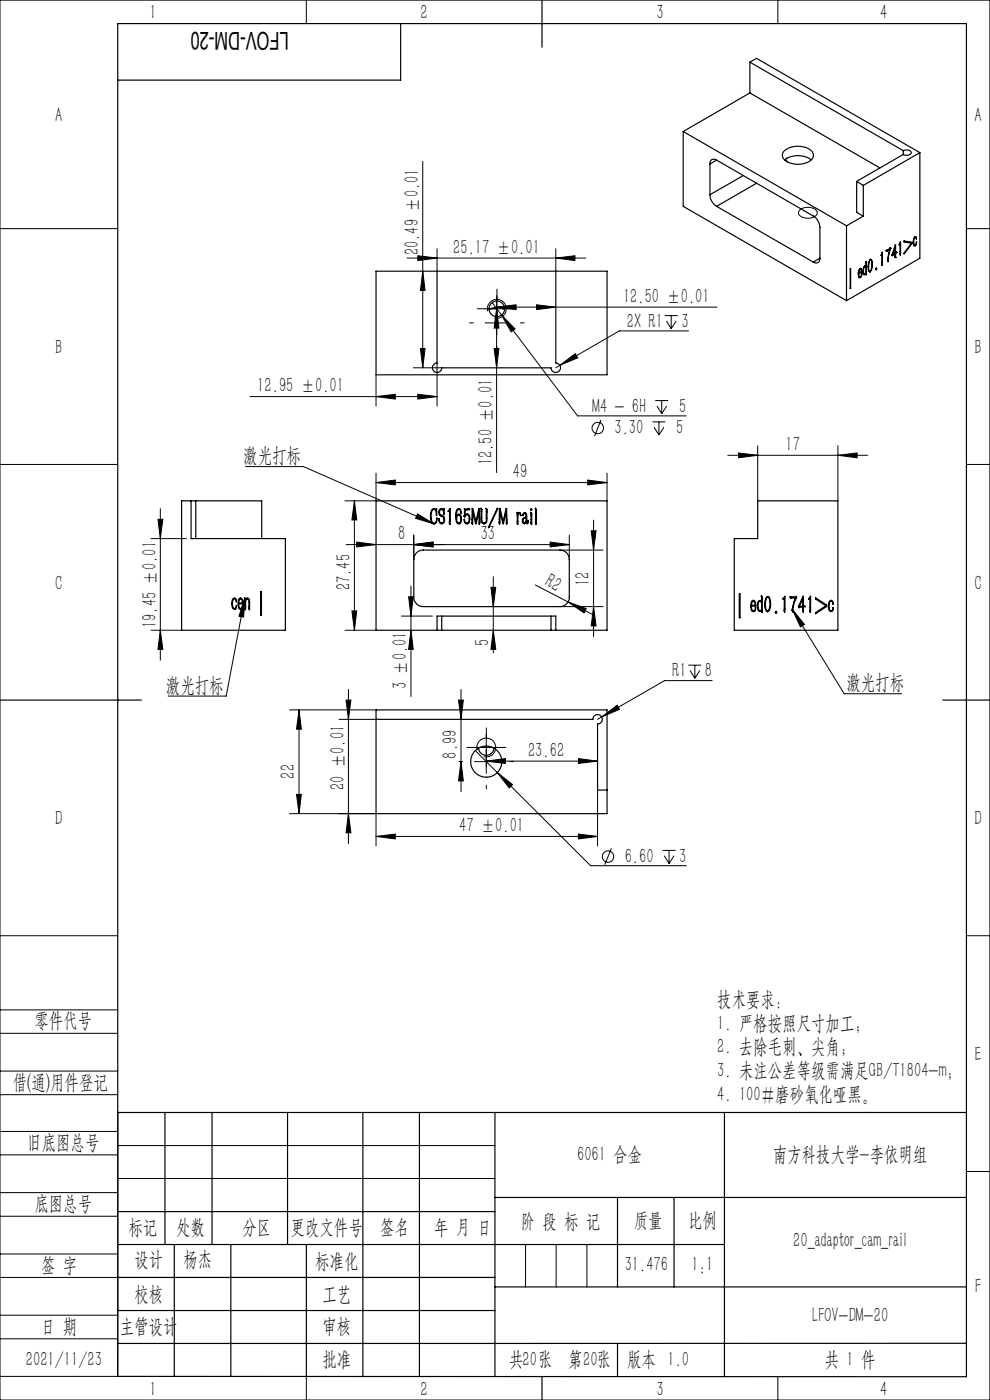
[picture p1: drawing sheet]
<svg xmlns="http://www.w3.org/2000/svg" width="210mm" height="297mm" viewBox="0 0 210 297" stroke-linecap="round" stroke-linejoin="round" font-family="sans-serif">
<g fill="none" stroke="#000" stroke-width=".21">
<path d="M0 0h210v297h-210zM65 0v5M165 0v5M89.7 34.2v43.8M0 48.5h25M86.4 54.7h37.8M88.6 54.3l4.1 .4-4.1 .6zM89.7 57.5l.5 4.1h-1zM92.7 52.8v4.7M117.9 54.7l4.1-.4v1zM117.9 52.8v4.7M169.8 44.4a2.64 2.64 0 0 1 3.6 .5 1.49 1.49 0 0 1-1.8 1.4 1.9 1.9 0 0 1-2.2-1.2z"/>
<path d="M205 48.5h5M79.8 79.5v6.6M87.7 78h6M89.2 73.9h1l-.5 4.1zM92.7 77v9.1M102.9 65.5h5M102.9 68.5h5M103.5 66a2 2 0 0 1 1.7-2.5 2 2 0 0 1 2.2 2.2 2 2 0 0 1-2.5 1.7M104.4 64.2l2 2.6M104.8 73.9h1l-.5 4.1zM105.3 65.5l.5 4.1h-1zM105.3 65.5v34.8"/>
<path d="M105.4 65.2l4.1-.5v1zM105.4 65.2h46.7M105.4 63v8M106.4 66.8l2.9 3-.9 .6zM106.4 66.8l16.1 21.4h23.1M113.8 64.7l4.1 .5-4.1 .5zM118.7 77.5l3.3-2.5 .6 .9zM118.7 77.5l-.8 .5M141 67h2.8M141.4 68.1l1 1.6M142.4 67v2.7M143.4 68.1l-1 1.6"/>
<path d="M146 70.2h-14.6l-12.7 7.3M0 98.5h25M52.1 99h12.3l27.7 12.2M53 84.1h39.7M79.8 84.1l4.1-.5v1.1zM88.6 83.6l4.1 .5-4.1 .6zM127.5 89.1l-1.4 3.4M138.4 89.5h2.7M138.7 90.6l1.1 1.7M139 85h2.7M139.3 86.1l1.1 1.7M139.8 89.5v2.8"/>
<path d="M140.4 85v2.8M140.8 90.6l-1 1.7M141.4 86.1l-1 1.7M154.4 96.6h29.7M156.7 96.1l4 .5-4 .5zM160.7 94.6v11.7M177.7 96.6l4.1-.5v1zM177.7 94.6v11.7M205 98.5h5M32 114.3h7.5M33.5 110.2h1l-.5 4.1zM34 107.9v32.1"/>
<path d="M73.4 115.5h47.4M75.2 106.3l.5 4h-1.1zM75.2 106.3v27.4M75.7 115l4.1 .5-4.1 .5zM79.8 102.4l4.1-.6v1.1zM79.8 100.4v5.9h-6.6M79.8 102.4h49M87.8 115.5l4.1-.5v1zM87.8 113.5v5.2M88.6 109l3.5 2.2-3.9-1.2zM116.7 115l4.1 .5-4.1 .5zM118.8 116.7h9.1"/>
<path d="M120.8 113.5v5.2M124.7 101.8l4.1 .6-4.1 .5zM125.4 112.6h1l-.5 4.1zM125.9 110.3v24.7M128.8 100.4v5.9M32 133.7h6.5M34 133.7l.5 4.1h-1zM51.9 126.8l-.2 4.1-1-.2zM51.9 126.8l-3.9 20.9h-12.3M73.2 133.7h6.6M74.6 129.6h1.1l-.5 4.1zM85.2 130.7h6.5"/>
<path d="M86.7 126.6h1l-.5 4.1zM87.2 133.7l.5 4.1h-1zM87.2 124.4v23.4M104.1 124.6h1.1l-.6 4.1zM104.6 122.3v16.2M104.6 133.7l.6 4.1h-1.1zM113.6 124.1l6.9 3.6M118.8 128.7h9.1M120.5 127.7l3.9 1.4-.5 .9zM120.5 127.7l5.7 2.9M125.9 128.7l.5 4.1h-1zM168.1 129.3l11 17.9h12.2"/>
<path d="M168.1 129.3l2.5 3.2-.8 .5zM61.4 150.6h18.4M63.4 150.6l.5 4.1h-1zM63.4 150.6v22M71.9 152.6h7.9M73.4 148.5h1l-.5 4.1zM73.9 146.3v32.7M97.3 148.5h1l-.5 4.1zM97.8 146.3v21.6M100.6 158.6h5.1M100.8 159.2l24.5 24.5h20.3M101.2 159.1a2 2 0 0 1 1.8-2.5 2 2 0 0 1 2.1 2.2 2 2 0 0 1-2.5 1.7"/>
<path d="M103.2 156.1v8M127.6 152.1l3.3-2.5 .5 .9zM127.6 152.1l-.8 .5M146 141.1h2.8M146.4 142.2l1 1.7M147.4 141.1v2.8M148.4 142.2l-1 1.7M151.1 144.4h-10.1l-13.4 7.7M61.4 172.6h18.4v6.9M62.9 168.5h1l-.5 4.1zM73.9 172.6l.5 4.1h-1zM79.8 177.4l4.1-.5v1.1z"/>
<path d="M79.8 177.4h47M97.8 161.6l.5 4.1h-1zM100.6 161.6h5.1M103.2 161.5l4-.6v1.1zM103.2 161.5h23.6M105.5 163.9l3.2 2.5-.7 .7zM122.7 176.9l4.1 .5-4.1 .6zM122.7 160.9l4.1 .6-4.1 .5zM126.8 167.6v11.9M129.7 180l-1.4 3.4M0 198.5h25M140.5 180.4h2.8"/>
<path d="M140.9 181.5l1 1.7M141.9 180.4v2.8M143 181.5l-1.1 1.7M205 198.5h5M0 214.2h25M0 219.2h25M0 232.2h25M0 227.2h25M25 236v56h-25M0 245h25M0 240h25M0 258h25"/>
<path d="M0 253h25M25 243h80M25 250h80M205 248.5h5M0 271h25M0 266h25M0 279h25M111.5 264v9M118 264v9M124.5 264v9M0 284h25M65 292.1v4.9"/>
<path d="M153.7 292h.1M165 292v5"/>
<circle cx="126.8" cy="90.8" r="1.22"/>
<circle cx="129" cy="181.7" r="1.21"/>
</g>
<g fill="none" stroke="#000" stroke-width=".25">
<path d="M85 5v12h-60M115 0v10M159.1 13.2l32.5 18.8M159.1 13.2l1.4-.8 34.6 20M159.1 19.7l-14.2 8.2M159.1 19.7l27.6 15.9M159.1 13.2v6.5M144.9 27.9v15.9l34.7 20M144.9 27.9l34.7 20M150.6 34.8v6.5M152 34a.85 .85 0 0 0-1-.1 .85 .85 0 0 0-.4 .9M152 34l20.5 11.8a3.1 3.1 0 0 1 1.4 2.5v6.5"/>
<path d="M152 34l-1.4 .8M157.7 37.2l-7.1 4.1M160.5 38.9l-8.5 4.9M166.4 33.9a4.7 4.7 0 0 1 5.6 0M166.5 31.9a4.7 4.7 0 0 1 5.8 .3 1.5 1.5 0 0 1-1 2.2 4.6 4.6 0 0 1-5.1-.8 1.26 1.26 0 0 1 .3-1.7zM166.6 33.8l.4 .5M181.7 38.5l1.4 .8M181.7 38.5v6.5l1.4 .9M183.1 39.3v6.6M191.6 32l.2-.1a1 1 0 0 1 1.5 .6 1.27 1.27 0 0 1-1.7 .3M191.6 32.8l-9.9 5.7M191.6 32v.8"/>
<path d="M195.1 32.4l-12 6.9M195.1 32.4v22.4l-15.5 9M79.8 57.5h49v22h-49zM92.7 57.5v19.5a1 1 0 0 0-1 1 1 1 0 0 0 1 1 1 1 0 0 0 1-1h23.2a1.01 1.01 0 0 0 1 1 1.01 1.01 0 0 0 1-1 1.01 1.01 0 0 0-1-1v-19.5M150.6 41.3a3 3 0 0 0 1.4 2.5M152 43.8l20.5 11.8M173.9 54.8a.86 .86 0 0 1-.4 .9 .86 .86 0 0 1-1-.1M173.9 54.8l-1.4 .8M179.6 47.9v15.9M180.3 57l.1-.1-.1 4.3zM182.1 57.9h.1M182.1 57.9l.1 .1"/>
<path d="M182.1 58l.1 .1M182.1 58.6l.2 .2M182.1 58.7h.1M182.1 58.7l.4 .2M182.2 58.1v.6a.42 .42 0 0 0 .5-.1 .42 .42 0 0 0 .1-.5v-.2l-.1 .7-.2 .3M182.2 57.9v.1M182.4 57l.1 .1M182.4 57l.2 .1M182.4 57a1.66 1.66 0 0 0 0 1.9h.1M182.4 57h.3v.7M182.4 57h.1M182.5 57.1l-.3 .8"/>
<path d="M182.5 57.1l.2 .2v.3l-.5 .4M182.6 57.7h.1M182.7 57.7l-.5 .4M183.1 57.6l.1 .1M183.1 58l.2 .1M183.1 45.9l-3.5 2M183.1 58.1l.4 .2M183.3 56.5h.1M183.4 56.4l.2 .1M183.4 56.5l-.2 .4v.8M183.4 56.5l.3 .2v.9a.3 .3 0 0 1-.1 .4 .3 .3 0 0 1-.4 0v-.3M183.4 56.4h.1"/>
<path d="M183.6 56.4h.1M183.6 58h.1M183.7 55.5l.1 .1M183.7 58.1l.1 .2M183.7 56.4a.54 .54 0 0 0-.6 .7v1l.2 .2h.2M183.7 58l-.2 .3M183.7 58.1h.1M183.7 58v.1M183.7 55.9h.1M183.7 57.8l.1 .1M183.8 58.2v.1M183.8 58.1v.2"/>
<path d="M183.8 55.9v2.2M183.8 55.6v.3M183.8 55.6l-.1-.1v.9M184.1 56.5h.2M184.3 57.4l.2 .1M184.3 57.4h.1M184.3 57.5l.3 .2M184.5 55.1h.1M184.6 55.1l.1 .1M184.6 55v.1M184.6 55.1a2.07 2.07 0 0 1-.1 2.4l-.2-.4v-.6M184.6 55.1l-.3 .7v.7"/>
<path d="M185 56.1h.1M185 56.1l-.1-1-.3-.1a2.58 2.58 0 0 0-.1 2.7h.1M185 56.1v.8l-.4 .8M185.8 57l.1 .1M185.8 57.2h.1M185.9 57.1v.1M185.9 57.1v-.2h-.1l.1 .3M187 53.8l.1 .1M187.1 53.9v2.4M187.1 53.9l-.2 .3 .3-.7v2.2M187.1 55.6l.1 .1M187.1 56.3h.1"/>
<path d="M187.2 55.7l-.1 .6M188 53.2h.1M188.1 53.3h.1M188.1 53.1l.1 .1M188.1 53.2v.1M188.2 53.2h-.1M188.2 53l.2 .1M188.3 55.2l.1 .3v-.2M188.3 55.2l.1 .1M188.3 55.5h.1M188.4 53.1l-.2 .1M188.7 52.8h.1"/>
<path d="M188.7 52.7l.2 .1M188.8 52.8l-.5 2.4M188.8 52.8l-.4 .3M188.8 52.6l.2 .1M188.9 52.8l-.5 2.5M189 52.7l-.2-.2-.8 .7 .1 .1M189 52.7l-.1 .1M189.2 54.1h.1M189.2 54.1l.1 .1M189.2 54.1h.2M189.3 54.2h.1M189.3 54h.1"/>
<path d="M189.4 54.1l-.1 .1M189.8 53.8h.1M189.8 52.3h.1M189.8 54.4l.2 .1M189.9 54.5v.1M189.9 53.8v.7M189.9 52.3v1.4M189.9 54.5h.1M189.9 53.8l-.5 .3M189.9 52.3l-.5 1.7M189.9 53.7l-.5 .3M189.9 53.5l.1 .1"/>
<path d="M189.9 53.7l.1 .1M189.9 54.6h.1M190 54.5l-.1 .1M190 53.6v-1.7l-.8 2.2M190 53.8v.7M190 53.5v.1M190.1 53.5l.1 .1M190.1 53.4l.1 .2M190.1 53.5h-.1M190.1 53.4v.1M190.2 53.6l-.2 .2M190.9 51.6h.1"/>
<path d="M190.9 51.6l.1 2.5M190.9 51.6l-.2 .4 .3-.7v2.2M190.9 53.4l.1 .1M191 54v.1M191 53.5v.6M191.8 51.1l1.7 .3v.2l-1.7 2.3 1.5-2.3-1.5-.3zM191.8 51.2l1.2 .2 .5 .2M193.1 51.4v.1M193.7 51.5l.1 .1M193.8 51.6l.1 .4a.44 .44 0 0 0 .5-.2 .44 .44 0 0 0 0-.5v.6l-.3 .2M194 52l-.2-.1 .3 .2M194 50.3h.1"/>
<path d="M194.1 50.2l.1 .1M194.1 50.3a1.25 1.25 0 0 0-.3 1.3M194.1 50.3l.3 .4M194.3 50.5h.1M194.4 50.7h.1M194.4 50.5l-.1-.3a.77 .77 0 0 0-.6 1.1l.1 .8h.3M194.4 50.5v.2M103.8 65.6a3.4 3.4 0 0 1 3.2 0M180.3 61.1h.1M38.5 106.3h2v8h20v19.4h-22zM40.5 106.3h1M41.5 106.3h14v8"/>
<path d="M41.5 106.3v8M88.3 117.4l.6-.5 .6-.2h29.3a1.98 1.98 0 0 1 2 2v8a2.04 2.04 0 0 1-2 2h-29a1.98 1.98 0 0 1-2-2v-8.3zM91.7 108l.5-.1 .3 .3 .1-.3v1.4l-.1-.7a.46 .46 0 0 0-.4-.5 .46 .46 0 0 0-.5 .4 2.46 2.46 0 0 0 .3 2.4 .71 .71 0 0 0 .7-1 .71 .71 0 0 1 0 .9 .71 .71 0 0 1-.9 .2 2.9 2.9 0 0 1 0-3zM94.2 107.9l-.1 .3a.53 .53 0 0 0-.6-.3 .53 .53 0 0 0-.4 .5 .91 .91 0 0 0 .8 1.2 .76 .76 0 0 1-.2 1.3l-.5-.3-.1-.6a.67 .67 0 0 0 .1 .9 .67 .67 0 0 0 1 0 1.11 1.11 0 0 0-.9-1.8 .55 .55 0 0 1-.1-.7 .55 .55 0 0 1 .7-.2l.3 1M94.2 109.2h.1M94.2 107.9h.1M94.2 107.9v1.3M95.4 107.9v3.4l-.1-.5 .1-2.5-.3 .2zM97 108a.59 .59 0 0 1 .7 .2 .59 .59 0 0 1 .1 .7 .5 .5 0 0 0-.1-.7 .5 .5 0 0 0-.7 0l-.2 1.4a.55 .55 0 0 1 .7-.5 .55 .55 0 0 1 .4 .8 .87 .87 0 0 1-.6 1.2h-.2a2.89 2.89 0 0 1-.1-3.1zM97.1 109.4l.2-.1a1.03 1.03 0 0 1 0 1.6 1.04 1.04 0 0 1-.2-1.5zM98.5 107.9l.1 .2 .9-.2 .1 .2-1 .2v1l.2-.2a.7 .7 0 0 1 .8 .2 .7 .7 0 0 1 .1 .8 .72 .72 0 0 1-.2 .8 .72 .72 0 0 1-.7 .2l-.3-.4v-.5a.53 .53 0 0 0 .2 .6 .53 .53 0 0 0 .7-.1 1.13 1.13 0 0 0-.3-1.5l-.3 .1-.2 .4-.2-.2zM98.7 108.1h.1"/>
<path d="M100.2 107.9h.1l.7 2.8 .7-2.8 .1 2.8-.1 .5-.1-2.7-.6 2.6-.7-2.5-.1 2.6-.2-.3zM102 107.8l.3 .3-.1 2.5a.46 .46 0 0 0 .5 .3 .46 .46 0 0 0 .5-.4v-2.7l.2 .3-.1 1.8a.75 .75 0 0 1-.1 .9 .75 .75 0 0 1-.9 .2l-.2-.7zM105.5 107.8l.1 .2-2 4zM105.9 107.9h.2l.6 2.8 .8-2.8 .1 2.9-.1 .4-.1-2.7-.6 2.6-.7-2.5-.2 2.6zM109.7 108.7l.2 .2 .2-.2a.43 .43 0 0 1 .3 .7l-.1-.4h-.3l-.2 2.3zM111.1 108.9l.3-.1 .3 .3v1.7l.2 .1 .1-.5v.6l-.2 .1-.2-.2a.44 .44 0 0 1-.5 .2 .44 .44 0 0 1-.3-.5l.1-.6 .6-.3a.43 .43 0 0 0 .1-.5 .43 .43 0 0 0-.5-.2l-.2 .4zM111.1 110l.5-.1v.7a.33 .33 0 0 1-.2 .3 .33 .33 0 0 1-.4-.1l-.1-.5zM112.6 108.7l.2 .3-.1 2.3-.1-.4zM112.6 107.9h.2l-.1 .4-.1-.2zM113.6 107.8l.2 .3-.1 3.1-.1-.4zM160.7 106.3h17v27.4h-21.9v-19.4h4.9zM49.5 127a.51 .51 0 0 1 .6 .1 .51 .51 0 0 1 0 .6l-.1-.4-.3-.3a1.71 1.71 0 0 0-.1 2.1l.3-.1 .2-.6a.49 .49 0 0 1 0 .7 .49 .49 0 0 1-.7 0 2.28 2.28 0 0 1 .1-2.1z"/>
<path d="M50.7 127a.46 .46 0 0 1 .5-.1 .46 .46 0 0 1 .3 .5l.1 .7h-1l.1 .6a.42 .42 0 0 0 .5 .4 .42 .42 0 0 0 .3-.7v-.1a.58 .58 0 0 1-.1 .7 .58 .58 0 0 1-.7 .1 2.99 2.99 0 0 1 0-2.1zM50.8 127.2h.5l.1 .7h-.7zM51.9 126.8l.2 .3a.45 .45 0 0 1 .6-.2 .45 .45 0 0 1 .2 .5v2l-.2-.4 .1-1.7a.32 .32 0 0 0-.3-.2 .32 .32 0 0 0-.4 .2v2.1l-.2-.5zM52 129.3v.1M55.3 125.5h.2v5.1h-.2zM92.7 133.7h1M92.7 133.7h-12.9v-27.4h49v27.4h-10.9M92.7 133.7v-3h25.2v3M93.7 133.7h23.2M93.7 130.7v3M116.9 133.7h1M116.9 130.7v3"/>
<path d="M156.8 126h.2v5.1h-.2zM159.5 127.5a.46 .46 0 0 1 .5-.1 .46 .46 0 0 1 .3 .5v.6l-.9 .1 .1 .6a.42 .42 0 0 0 .5 .4 .42 .42 0 0 0 .2-.7v-.1a.56 .56 0 0 1 0 .7 .56 .56 0 0 1-.7 .1 2.56 2.56 0 0 1 0-2.1zM159.7 127.6l.3 .1 .2 .7h-.8zM161 127.6l.4 .1 .1 .2v1.4l-.2 .2a1.42 1.42 0 0 1-.3-1.9zM161.5 127.6l-.4-.2a1.75 1.75 0 0 0 0 2.3l.4-.1 .2 .3v-3.2l-.2-.3v1.2M162.6 126.7l.4-.1a2.72 2.72 0 0 1-.1 3.1l-.1 .1a2.41 2.41 0 0 1-.2-3.1zM162.7 126.8l.2-.1a2.32 2.32 0 0 1 0 2.8l-.1 .1a2.46 2.46 0 0 1-.1-2.8zM166.4 126.5v3.4l-.1-.5 .1-2.5-.3 .2zM167.6 126.6h1.1l.1-.1 .2 .2-.7 1.6-.1 1.5-.2-.3 .8-2.7-1.1 .1zM169.4 128.6l.1 .3M169.4 128.6h.1M169.5 128.9h.1"/>
<path d="M170.3 126.9v1.7l-.7 .1zM170.4 128.6h.1M170.4 128.6l-.1-2.1-.9 2.1M170.5 128.6l.1-.1 .2 .2-.4 .1v1.1l-.1-.4v-.7l-.8 .1M171.9 126.5h.1M171.9 126.5v3.4l-.2-.5 .1-2.5-.3 .1zM173 126.8l2.4 1.6v.3l-2.4 1.5v-.2l2.2-1.5-2.2-1.4zM176 127.5a.5 .5 0 0 1 .6 .1 .5 .5 0 0 1 .1 .6l-.2-.6a.4 .4 0 0 0-.5 0 .4 .4 0 0 0-.1 .5v.3a.77 .77 0 0 0 .5 1.2l.3-.7a.49 .49 0 0 1-.3 .8 .49 .49 0 0 1-.6-.5v-1.1zM0 148.5h30M79.8 152.6h46a.99 .99 0 0 1 1-1 .99 .99 0 0 1 .9 1 .99 .99 0 0 1-.9 1v14h2M79.8 150.6h49v22h-49zM101.5 158.7a1.65 1.65 0 0 0 1.6 1.5 1.65 1.65 0 0 0 1.7-1.5"/>
<path d="M200 148.5h10M25 236h180M35 236v28M45 236v28M61 236v28M77 236v56M89 236v56M105 236v56M153.7 236v56M25 257h80M105 254h100M131 254v19"/>
<path d="M143 254v19M25 264h128.7M25 271h80M25 278h80M37 264v28M49 264v28M65 264.1v28M105 273h100M25 292l180 .1v-287.1h-180v287M115 292v5M131 285v7M205 285h-180"/>
<circle cx="105.4" cy="65.5" r="1.66"/>
<circle cx="164.6" cy="129.9" r=".19"/>
<circle cx="103.2" cy="161.6" r="3.3"/>
</g>
<g fill="none" stroke="#000" stroke-width=".21" stroke-dasharray="30.5 1.3 1.3 1.3">
<path d="M100.4 68.5h-.8M102.9 65.5h-1.6M105.4 63.5v-.8M105.4 73.5v.8M105.4 63v-1.7M105.4 68v1.6M107.9 65.5h1.7M110.4 68.5h.8M100.7 158.6h-1.7M103.2 156.6v-.8M103.2 156.1v-1.7M105.7 158.6h1.6"/>
<path d="M98.2 161.6h-.8M103.2 166.6v.8M103.2 161.1v1.6M108.2 161.6h.8"/>
</g>
<g fill="#000">
<path d="M120.5 127.7l3.9 1.4-.5 .9z"/>
<path d="M88.6 54.3l4.1 .4-4.1 .6zM117.9 54.7l4.1-.4v1zM105.4 65.2l4.1-.5v1zM113.8 64.7l4.1 .5-4.1 .5z"/>
<path d="M75.2 106.3l.5 4h-1.1zM74.6 129.6h1.1l-.5 4.1zM125.4 112.6h1l-.5 4.1zM125.9 128.7l.5 4.1h-1zM86.7 126.6h1l-.5 4.1zM87.2 133.7l.5 4.1h-1zM104.1 124.6h1.1l-.6 4.1zM104.6 133.7l.6 4.1h-1.1zM89.7 57.5l.5 4.1h-1zM89.2 73.9h1l-.5 4.1zM105.3 65.5l.5 4.1h-1zM104.8 73.9h1l-.5 4.1zM33.5 110.2h1l-.5 4.1zM34 133.7l.5 4.1h-1zM73.4 148.5h1l-.5 4.1zM73.9 172.6l.5 4.1h-1zM63.4 150.6l.5 4.1h-1zM62.9 168.5h1l-.5 4.1z"/>
<path d="M79.8 102.4l4.1-.6v1.1zM124.7 101.8l4.1 .6-4.1 .5zM106.4 66.8l2 3.6 .9-.6zM118.7 77.5l3.9-1.6-.6-.9zM156.7 96.1l4 .5-4 .5zM177.7 96.6l4.1-.5v1zM105.5 163.9l2.5 3.2 .7-.7zM127.6 152.1l3.8-1.6-.5-.9zM103.2 161.5l4-.6v1.1zM122.7 160.9l4.1 .6-4.1 .5z"/>
<path d="M87.8 115.5l4.1-.5v1zM75.7 115l4.1 .5-4.1 .5zM88.6 83.6l4.1 .5-4.1 .6zM79.8 84.1l4.1-.5v1.1zM122.7 176.9l4.1 .5-4.1 .6zM79.8 177.4l4.1-.5v1.1z"/>
<path d="M87.8 115.5l4.1-.5v1zM116.7 115l4.1 .5-4.1 .5z"/>
<path d="M88.6 109l3.5 2.2-3.9-1.2zM168.1 129.3l2.5 3.2-.8 .5zM51.9 126.8l-.2 4.1-1-.2z"/>
<path d="M97.8 161.6l.5 4.1h-1zM97.3 148.5h1l-.5 4.1z"/>
</g>
<text font-size="5.2" x="61.3" y="6.9" transform="rotate(-180 61.3 6.9)">LFOV-DM-20</text>
<g font-size="4.4">
<text x="31.7" y="4.1">1</text>
<text x="89.2" y="4.1">2</text>
<text x="139.2" y="4.1">3</text>
<text x="186.7" y="4.1">4</text>
<text x="11.7" y="25.9">A</text>
<text x="206.7" y="25.9">A</text>
<text x="96.1" y="53.9">25.17 ±0.01</text>
<text x="88.8" y="54.1" transform="rotate(-90 88.8 54.1)">20.49 ±0.01</text>
<text x="132.2" y="64.3">12.50 ±0.01</text>
<text x="133" y="69.6">2X R1</text>
<text x="144.5" y="69.6">3</text>
<text x="11.7" y="75.1">B</text>
<text x="206.7" y="75.1">B</text>
<text x="54.6" y="83.2">12.95 ±0.01</text>
<text x="125.6" y="87.6">M4 - 6H</text>
<text x="144.1" y="87.6">5</text>
<text x="130.4" y="92.1">3.30</text>
<text x="143.5" y="92.1">5</text>
<text x="166.6" y="95.7">17</text>
<text x="51.6" y="98.1">激光打标</text>
<text x="104.5" y="98.7" transform="rotate(-90 104.5 98.7)">12.50 ±0.01</text>
<text x="108.8" y="101.5">49</text>
<text x="84.5" y="114.6">8</text>
<text x="102" y="114.6">33</text>
<text x="11.7" y="125.1">C</text>
<text x="74.3" y="125.2" transform="rotate(-90 74.3 125.2)">27.45</text>
<text x="115.4" y="124.1" transform="rotate(30 115.4 124.1)">R2</text>
<text x="125.1" y="124.3" transform="rotate(-90 125.1 124.3)">12</text>
<text x="206.7" y="125.1">C</text>
<text x="33.2" y="133.2" transform="rotate(-90 33.2 133.2)">19.45 ±0.01</text>
<text x="103.8" y="137" transform="rotate(-90 103.8 137)">5</text>
<text x="142.6" y="143.7">R1</text>
<text x="149.5" y="143.7">8</text>
<text x="35.2" y="146.8">激光打标</text>
<text x="86.3" y="146.2" transform="rotate(-90 86.3 146.2)">3 ±0.01</text>
<text x="179.5" y="146.2">激光打标</text>
<text x="96.9" y="160.9" transform="rotate(-90 96.9 160.9)">8.99</text>
<text x="112" y="160.6">23.62</text>
<text x="62.6" y="165.2" transform="rotate(-90 62.6 165.2)">22</text>
<text x="73.1" y="167.6" transform="rotate(-90 73.1 167.6)">20 ±0.01</text>
<text x="11.7" y="175.1">D</text>
<text x="97.4" y="176.6">47 ±0.01</text>
<text x="206.7" y="175.1">D</text>
<text x="132.5" y="183">6.60</text>
<text x="144.1" y="183">3</text>
<text x="152.2" y="213.5">技术要求：</text>
<text x="7.3" y="217.9">零件代号</text>
<text x="152.2" y="218.5">1. 严格按照尺寸加工；</text>
<text x="152.2" y="223.5">2. 去除毛刺、尖角；</text>
<text x="206.7" y="225.1">E</text>
<text x="2.7" y="231">借(通)用件登记</text>
<text x="152.2" y="228.5">3. 未注公差等级需满足GB/T1804-m;</text>
<text x="152.2" y="233.5">4. 100#磨砂氧化哑黑。</text>
<text x="5.8" y="243.7">旧底图总号</text>
<text x="122.4" y="246.2">6061 合金</text>
<text x="164" y="246.2">南方科技大学-李依明组</text>
<text x="7.3" y="256.8">底图总号</text>
<text x="27.2" y="261.9">标记</text>
<text x="37.4" y="261.9">处数</text>
<text x="51.5" y="261.9">分区</text>
<text x="61.7" y="261.9">更改文件号</text>
<text x="80.6" y="261.9">签名</text>
<text x="92.1" y="261.9">年 月 日</text>
<text x="110.5" y="260.4">阶 段 标 记</text>
<text x="134.4" y="260.4">质量</text>
<text x="145.9" y="260.4">比例</text>
<text x="8.7" y="269.8">签 字</text>
<text x="28.5" y="268.7">设计</text>
<text x="38.9" y="268.7">杨杰</text>
<text x="66.9" y="269">标准化</text>
<text x="132.5" y="269.7">31.476</text>
<text x="146.7" y="269.7">1:1</text>
<text x="168.3" y="264.6">20_adaptor_cam_rail</text>
<text x="28.5" y="275.9">校核</text>
<text x="68.4" y="275.9">工艺</text>
<text x="206.8" y="274.4">F</text>
<text x="172.3" y="280.6">LFOV-DM-20</text>
<text x="8.7" y="282.9">日 期</text>
<text x="25.4" y="282.9">主管设计</text>
<text x="68.4" y="282.8">审核</text>
<text x="5.5" y="289.9">2021/11/23</text>
<text x="68.4" y="289.9">批准</text>
<text x="108" y="289.9">共 张</text>
<text x="110.8" y="289.9">20</text>
<text x="120.5" y="289.9">第 张</text>
<text x="123.7" y="289.9">20</text>
<text x="133" y="289.9">版本 1.0</text>
<text x="175" y="289.9">共 1 件</text>
<text x="31.7" y="296.1">1</text>
<text x="89.2" y="296.1">2</text>
<text x="139.2" y="296.1">3</text>
<text x="186.7" y="296.1">4</text>
</g>
</svg>
